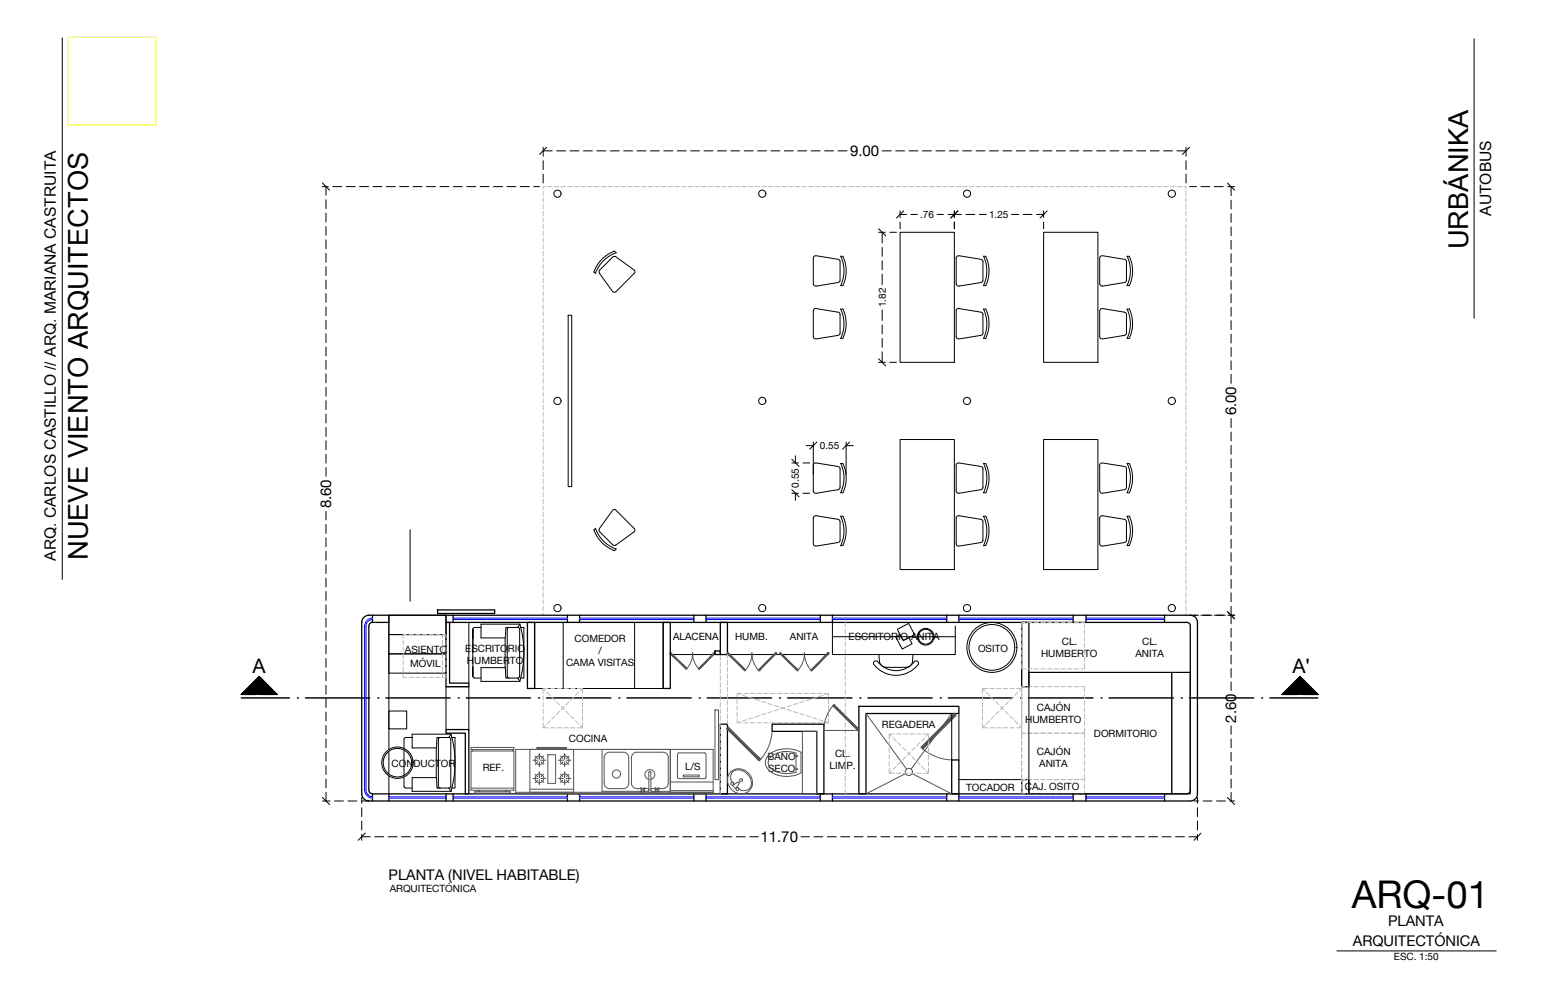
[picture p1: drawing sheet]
<svg xmlns="http://www.w3.org/2000/svg" width="432mm" height="279mm" viewBox="0 0 432 279" stroke-linecap="round" stroke-linejoin="round" font-family="sans-serif">
<g fill="none" stroke="#000" stroke-width=".28">
<path d="M166.3 76.1l.4 .5M167.8 76.4l3.7 5.1M167.9 75.6l3.7-3.7 .5-.1 5.5 3.8 .2 .6-.2 .3-5.1 5.2M167.9 75.6l-.1 .8M172.1 70.3l.4 .5a9.5 9.5 0 0 0-5.8 5.7M172.1 70.3a9.7 9.7 0 0 0-5.8 5.8M228.5 71.6l-.5 .1-.3 .5v7.3l.2 .3 .5 .3 6.6-1.2 .2-.4v-5.3M228.6 71.6l6.1 1M234.8 72.6l.5 .6M235.4 80h.6M235.4 79.9a9.5 9.5 0 0 0 0-8.2l.6 .1a9.5 9.5 0 0 1 0 8.2M252 65h15.2v36.4h-15.2z"/>
<path d="M268.5 71.6l-.5 .1-.2 .5 .1 7.6 .6 .3 6.2-1M268.5 71.6l6.2 1M274.8 72.6l.5 .6-.1 5.3-.5 .6M275.4 71.7l.6 .1a9.5 9.5 0 0 1 .1 8.2l-.7-.1a9.5 9.5 0 0 0 0-8.2zM292.2 65h15.2v36.4h-15.2zM308.7 71.6l-.5 .1-.3 .5 .1 7.3 .1 .3 .5 .3 6.6-1.2 .2-.4 .1-5.3-.5-.6M308.8 71.6l6.1 1M315.6 71.7a9.5 9.5 0 0 1 0 8.2l.6 .1a9.6 9.6 0 0 0 0-8.3h-.6M159.1 88.3h1v47.9h-1zM171.6 81.6l.4 .2 .5-.1M234.7 87.4l-6.2-1-.6 .2-.2 7.7 .3 .4 .5 .1M234.7 93.9l-6.1 1"/>
<path d="M234.7 87.4l.5 .6v5.2M235.3 93.2l-.5 .6M236 86.5h-.6M236 86.5a9.6 9.6 0 0 1 0 8.2h-.6a9.5 9.5 0 0 0 0-8.2M274.7 87.4l-6.2-1-.6 .2-.1 7.7 .2 .4 .5 .1M274.7 93.9l-6.2 1M274.7 87.4l.5 .6 .1 5.2-.5 .6M275.4 86.5h.6a9.5 9.5 0 0 1 0 8.2h-.6a9.5 9.5 0 0 0 0-8.2zM314.9 87.4l-6.1-1-.7 .2-.2 7.7 .3 .4 .5 .1M314.9 93.9l-6.1 1M314.9 87.4l.5 .6 .1 5.2-.5 .6M315.6 94.7a9.5 9.5 0 0 0 0-8.2h.6a9.5 9.5 0 0 1 0 8.2h-.6"/>
<path d="M225.7 124.8h2M227.7 123.7v13.8l.3 .5 .5 .1M228.5 129.6l-.5 .1-.3 .5M228.6 129.6l6.1 1M234.8 130.6l.5 .6M235.2 131.2v5.3l-.2 .4-6.4 1.2M235.4 138h.6M236 129.8l-.6-.1a9.5 9.5 0 0 1 0 8.2M236 129.7a9.7 9.7 0 0 1 0 8.3M236.9 123.7v9.2M236.9 124.8h2M252 123h15.2v36.5h-15.2z"/>
<path d="M268.5 129.6l-.5 .1-.2 .5v7.3l.2 .5 .5 .1M268.5 129.6l6.2 1M274.7 137.1l-6.2 1M274.8 130.6l.5 .6M275.2 131.2v5.3l-.5 .6M276 129.8l-.6-.1a9.5 9.5 0 0 1 0 8.2M276 129.7a9.7 9.7 0 0 1 .1 8.3h-.7M292.2 123h15.2v36.5h-15.2zM308.7 129.6l-.5 .1-.3 .5 .1 7.3 .2 .5 .6 .1M308.8 129.6l6.1 1M315 130.6l.5 .6M315.4 131.2v5.3l-.2 .4-6.4 1.2"/>
<path d="M315.6 129.7l.6 .1M315.6 129.7a9.5 9.5 0 0 1 0 8.2M316.2 129.7a9.7 9.7 0 0 1 0 8.3h-.6M167.8 148.1l.1 .7M171.5 143l-3.7 5M171.6 142.9l.4-.3 .5 .2 5.1 5.2M172.5 153.7l-.4 .5M172.5 153.7a9.5 9.5 0 0 1-5.8-5.8l-.4 .4a9.6 9.6 0 0 0 5.8 5.9M177.6 148l.2 .3-.2 .5-5.5 3.9-.5-.2-3.7-3.6M227.7 145v7.2l.3 .5 .5 .1M228.5 144.4l-.5 .1-.3 .5M228.6 144.4l6.4 1.1 .2 .5v5.3"/>
<path d="M234.7 151.9l-6.1 1M235.3 151.2l-.5 .6M236 144.5h-.6M236 144.5a9.6 9.6 0 0 1 0 8.2h-.6a9.5 9.5 0 0 0 0-8.2M267.8 145v7.2l.2 .5 .5 .1M268.5 144.4l6.2 1M268.5 144.4l-.5 .1-.2 .5M274.7 151.9l-6.2 1M274.7 145.4l.5 .6v5.3M275.3 151.2l-.5 .6M275.4 144.5a9.5 9.5 0 0 1 0 8.2h.6a9.5 9.5 0 0 0 .1-8.2h-.7M307.9 145v7.2l.3 .5 .5 .1"/>
<path d="M308.8 144.4l6.4 1.1 .2 .5v5.3M308.8 144.4l-.6 .1-.2 .5M314.9 151.9l-6.1 1M315.5 151.2l-.5 .6M315.6 144.5h.6a9.7 9.7 0 0 1 0 8.2l-.6 .1M315.6 144.5a9.5 9.5 0 0 1 0 8.2M108.9 174.3v35.6M131.3 174.3v16.9M132.4 176.1v13.3v-2.7M132.4 178.8v-2.7v6.6M134.7 175.7h-1.8l-.5 .4M141.8 175.7h3.3l.4 .4v13.3l-.4 .4"/>
<path d="M141.8 175.6l-.4 3M142.5 175.7l-.5 .4 .1 13.3 .4 .4M145.6 174.7l-.7 1M145.8 175.7h.9v14.1h-.9M157.7 174.3v18.5h28v-18.5h-36v18.5h8M177.7 174.3v18.5M233.1 174.3v8.9h34.4v-8M233.1 178.3h34.4M251.3 176.2l3.1-1.7 1.7 3.2-3.1 1.7zM252.1 177.7l-1.2 .7 1.7 3.3 2.8-1.5-.9-1.7M108.9 199.1h5v5h-5zM132.4 189.4l.5 .4"/>
<path d="M132.9 189.8h1.8M141.4 186.9l.4 2.9M141.8 189.8h3.2M144.9 189.8l.7 .9M145.6 190.7a29 29 0 0 0 0-16h-10.9v3.9h6.7v8.3h-6.7v3.9h10.9M187.7 183.2h12.5M203.7 183.2h28.4M245.7 185.2a.67 .67 0 0 0-.8-.1 .67 .67 0 0 0-.3 .8 7.8 7.8 0 0 0 12.6 0M245.7 185.1a6.7 6.7 0 0 0 10.7-.1 .67 .67 0 0 1 .8 .9M246.1 183.2a3.5 3.5 0 0 0 .8 3.1l1.2 .5M248.1 186.8h5.6M255.7 183.2a3.3 3.3 0 0 1-.7 3.1l-1.3 .5"/>
<path d="M288.1 188.2h40v34.1h-40zM288.1 188.2h45.2M328.1 188.2h5.2v34.1h-5.2zM108.9 210.3v6.5M108.9 217.2v5.1M113.1 217.5v2.7l.5 .4M113.1 210v7.1M115.4 206.5h-1.8l-.4 .2-.1 2.8M122.2 217.7l.2 2.9h3.4M122.2 209.4v8.3h-6.8v3.8h10.9M122.3 208.2l-.1 1.2M123.2 206.5l-.4 .4v13.3l.4 .4"/>
<path d="M125.8 206.5h-3.4l-.1 1.7M125.8 206.5l.4 .4v13.3l-.4 .4M126.3 205.5a29.1 29.1 0 0 1 0 16M126.3 205.5h-10.9v3.9h6.8M126.3 205.5l-.7 1M126.5 206.5h.9v14.1h-.9M268.5 218.3h17.6M113.6 220.6h1.8M125.6 220.6l.7 .9"/>
<circle cx="156.1" cy="54.2" r="1.01"/>
<circle cx="213.4" cy="54.2" r="1.01"/>
<circle cx="270.8" cy="54.2" r="1.01"/>
<circle cx="328.1" cy="54.2" r="1.01"/>
<circle cx="156.1" cy="112.2" r="1.01"/>
<circle cx="213.4" cy="112.2" r="1.01"/>
<circle cx="270.8" cy="112.2" r="1.01"/>
<circle cx="328.1" cy="112.2" r="1.01"/>
<circle cx="156.1" cy="170.2" r="1.01"/>
<circle cx="213.4" cy="170.2" r="1.01"/>
<circle cx="259.2" cy="178.3" r="2.06"/>
<circle cx="259.2" cy="178.3" r="2.34"/>
<circle cx="270.8" cy="170.2" r="1.01"/>
<circle cx="328.1" cy="170.2" r="1.01"/>
<circle cx="277.8" cy="181.2" r="7"/>
<circle cx="277.8" cy="181.2" r="6.4"/>
<circle cx="111.3" cy="213.5" r="4"/>
<circle cx="111.3" cy="213.5" r="4.4"/>
</g>
<g fill="none" stroke="#bababa" stroke-width=".28">
<path d="M152.1 53.5v1.2M152.1 55.4v1.2M152.1 57.2v1.3M152.1 59.1v1.3M152.7 52.2h-.6v.7M153.3 52.2h1.3M155.2 52.2h1.3M157.1 52.2h1.2M159 52.2h1.2M160.9 52.2h1.2M162.7 52.2h1.3M164.6 52.2h1.3"/>
<path d="M166.5 52.2h1.2M168.4 52.2h1.2M170.2 52.2h1.3M172.1 52.2h1.2M174 52.2h1.2M175.8 52.2h1.3M177.7 52.2h1.3M179.6 52.2h1.2M181.5 52.2h1.2M183.4 52.2h1.2M185.2 52.2h1.3M187.1 52.2h1.3"/>
<path d="M189 52.2h1.2M190.9 52.2h1.2M192.7 52.2h1.3M194.6 52.2h1.2M196.5 52.2h1.2M198.3 52.2h1.3M200.2 52.2h1.3M202.1 52.2h1.3M204 52.2h1.2M205.9 52.2h1.2M207.7 52.2h1.3M209.6 52.2h1.3"/>
<path d="M211.5 52.2h1.2M213.4 52.2h1.2M215.2 52.2h1.3M217.1 52.2h1.2M219 52.2h1.2M220.8 52.2h1.3M222.7 52.2h1.3M224.6 52.2h1.3M226.5 52.2h1.2M228.4 52.2h1.2M230.2 52.2h1.3M232.1 52.2h1.3"/>
<path d="M234 52.2h1.2M235.9 52.2h1.2M237.7 52.2h1.3M239.6 52.2h1.2M241.5 52.2h1.2M243.3 52.2h1.3M245.2 52.2h1.3M247.1 52.2h1.3M249 52.2h1.2M250.9 52.2h1.2M252.7 52.2h1.3M254.6 52.2h1.3"/>
<path d="M256.5 52.2h1.2M258.4 52.2h1.2M260.2 52.2h1.3M262.1 52.2h1.2M264 52.2h1.2M265.9 52.2h1.2M267.7 52.2h1.3M269.6 52.2h1.3M271.5 52.2h1.2M273.4 52.2h1.2M275.2 52.2h1.3M277.1 52.2h1.3"/>
<path d="M279 52.2h1.2M280.9 52.2h1.2M282.7 52.2h1.3M284.6 52.2h1.2M286.5 52.2h1.2M288.4 52.2h1.2M290.2 52.2h1.3M292.1 52.2h1.3M294 52.2h1.2M295.9 52.2h1.2M297.7 52.2h1.3M299.6 52.2h1.3"/>
<path d="M301.5 52.2h1.2M303.4 52.2h1.2M305.2 52.2h1.3M307.1 52.2h1.3M309 52.2h1.2M310.9 52.2h1.2M312.7 52.2h1.3M314.6 52.2h1.3M316.5 52.2h1.2M318.4 52.2h1.2M320.2 52.2h1.3M322.1 52.2h1.3"/>
<path d="M324 52.2h1.2M325.9 52.2h1.2M327.7 52.2h1.3M329.6 52.2h1.3M331.5 52.2h.6v.7M332.1 53.5v1.2M332.1 55.4v1.2M332.1 57.2v1.3M332.1 59.1v1.3M152.1 61v1.2M152.1 62.9v1.2M152.1 64.7v1.3"/>
<path d="M152.1 66.6v1.3M152.1 68.5v1.3M152.1 70.4v1.2M152.1 72.2v1.3M152.1 74.1v1.3M152.1 76v1.2M152.1 77.9v1.2M152.1 79.7v1.3M332.1 61v1.2M332.1 62.9v1.2M332.1 64.7v1.3M332.1 66.6v1.3"/>
<path d="M332.1 68.5v1.3M332.1 70.4v1.2M332.1 72.2v1.3M332.1 74.1v1.3M332.1 76v1.2M332.1 77.9v1.2M332.1 79.7v1.3M152.1 81.6v1.3M152.1 83.5v1.2M152.1 85.4v1.2M152.1 87.2v1.3M152.1 89.1v1.3"/>
<path d="M152.1 91v1.3M152.1 92.9v1.2M152.1 94.7v1.3M152.1 96.6v1.3M152.1 98.5v1.2M332.1 81.6v1.3M332.1 83.5v1.2M332.1 85.4v1.2M332.1 87.2v1.3M332.1 89.1v1.3M332.1 91v1.3M332.1 92.9v1.2"/>
<path d="M332.1 94.7v1.3M332.1 96.6v1.3M332.1 98.5v1.2M152.1 100.4v1.2M152.1 102.2v1.3M152.1 104.1v1.3M152.1 106v1.2M152.1 107.9v1.2M152.1 109.7v1.3M152.1 111.6v1.3M152.1 113.5v1.3M152.1 115.4v1.2"/>
<path d="M152.1 117.2v1.3M152.1 119.1v1.3M332.1 100.4v1.2M332.1 102.2v1.3M332.1 104.1v1.3M332.1 106v1.2M332.1 107.9v1.2M332.1 109.7v1.3M332.1 111.6v1.3M332.1 113.5v1.3M332.1 115.4v1.2M332.1 117.2v1.3"/>
<path d="M332.1 119.1v1.3M152.1 121v1.2M152.1 122.9v1.2M152.1 124.7v1.3M152.1 126.6v1.3M152.1 128.5v1.2M152.1 130.4v1.2M152.1 132.2v1.3M152.1 134.1v1.3M152.1 136v1.3M152.1 137.9v1.2M152.1 139.7v1.3"/>
<path d="M332.1 121v1.2M332.1 122.9v1.2M332.1 124.7v1.3M332.1 126.6v1.3M332.1 128.5v1.2M332.1 130.4v1.2M332.1 132.2v1.3M332.1 134.1v1.3M332.1 136v1.3M332.1 137.9v1.2M332.1 139.7v1.3M152.1 141.6v1.3"/>
<path d="M152.1 143.5v1.2M152.1 145.4v1.2M152.1 147.2v1.3M152.1 149.1v1.3M152.1 151v1.2M152.1 152.9v1.2M152.1 154.8v1.2M152.1 156.6v1.3M152.1 158.5v1.3M332.1 141.6v1.3M332.1 143.5v1.2M332.1 145.4v1.2"/>
<path d="M332.1 147.2v1.3M332.1 149.1v1.3M332.1 151v1.2M332.1 152.9v1.2M332.1 154.8v1.2M332.1 156.6v1.3M332.1 158.5v1.3M112.9 179.3v1.2M113.9 177.7h-1v1M114.5 177.7h1.3M116.4 177.7h1.2M118.3 177.7h1.2"/>
<path d="M120.2 177.7h1.2M122 177.7h1.3M123.9 178.7v-1h1v1M123.9 179.3v1.2M124.9 179.3v1.2M152.1 160.4v1.2M152.1 162.2v1.3M152.1 164.1v1.3M152.1 166v1.2M152.1 167.9v1.2M152.1 169.7v1.3M152.1 171.6v.6"/>
<path d="M201.7 174.3v1.1M201.7 176.1v1.2M201.7 177.9v1.3M201.7 179.8v1.3M236.7 174.3v1.1M236.7 176.1v1.2M236.7 177.9v1.3M236.7 179.8v1.3M286.1 176.4v1.2M286.1 178.3v1.2M287.1 174.3h-1v1.5M287.7 174.3h1.3"/>
<path d="M289.6 174.3h1.2M291.5 174.3h1.2M293.3 174.3h1.3M295.2 174.3h1.3M297.1 174.3h1.2M299 174.3h1.2M300.9 174.3h1.2M302.7 174.3h1v1.5M303.7 176.4v1.2M303.7 178.3v1.2M332.1 160.4v1.2M332.1 162.2v1.3"/>
<path d="M332.1 164.1v1.3M332.1 166v1.2M332.1 167.9v1.2M332.1 169.7v1.3M332.1 171.6v.6M112.9 188.6v1h1M112.9 181.2v1.2M112.9 183v1.3M112.9 184.9v1.2M112.9 186.8v1.2M114.5 189.6h1.3M116.4 189.6h1.2"/>
<path d="M118.3 189.6h1.2M120.2 189.6h1.2M122 189.6h1.3M123.9 188.6v1h1v-1M123.9 181.2v1.2M123.9 183v1.3M123.9 184.9v1.2M123.9 186.8v1.2M124.9 181.2v1.2M124.9 183v1.3M124.9 184.9v1.2M124.9 186.8v1.2"/>
<path d="M152.1 194.8v1.3M152.1 196.7v1.2M152.1 198.6v1.2M152.1 192.8l.6 .6M153.2 193.8l.9 .9M153.5 192.8h-1.4v1.4M154.2 192.8h1.2M154.5 195.2l.9 .8M155.8 196.5l.9 .9M156 192.8h1.3M156.7 199.1l-.9 .9M157.2 197.8l.8 .9"/>
<path d="M157.9 192.8h1.3M158 197.8l-.8 .9M158.5 199.1l.9 .9M159.4 196.5l-.9 .9M159.8 192.8h1.2M160.7 195.2l-.9 .8M161.7 192.8h1.4v1.4M162 193.8l-.9 .9M163.1 194.8v1.3M163.1 196.7v1.2M163.1 198.6v1.2M163.1 192.8l-.6 .6"/>
<path d="M201.7 181.7v1.2M201.7 183.6v1.2M201.7 185.4v1.3M201.7 187.3v1.3M201.7 189.2v1.2M201.7 191.1v1.2M201.7 192.9v1.3M201.7 194.8v1.3M201.7 196.7v1.2M201.7 198.6v1.2M203.7 183.2v1M203.7 184.9v1.2"/>
<path d="M203.7 186.7v1.3M203.7 188.6v1.3M203.7 190.5v1.3M203.7 192.4v1.2M203.7 194.3v1.2M203.7 196.1v1.3M203.7 198v1.2M203.7 199.9v1.2M206.4 195.8v1.2M206.4 197.6v1.3M206.4 199.5v1.3M206.4 194.1l.9 .3"/>
<path d="M207.6 194.1h-1.2v1M207.9 194.6l1.2 .4M208.3 194.1h1.2M209.7 195.2l1.2 .4M210.1 194.1h1.3M211.5 195.8l1.2 .4M212 194.1h1.3M213.2 196.3l1.2 .4M213.9 194.1h1.2M214.4 199.8l-1.2 .4M215 196.9l1.2 .4M215.8 194.1h1.2"/>
<path d="M216.2 199.2l-1.2 .4M216.8 197.5l1.2 .4M217.6 194.1h1.3M218 198.6l-1.2 .4M218.6 198.1l1.2 .3M219.5 194.1h1.3M219.8 198.1l-1.2 .3M220.4 198.6l1.2 .4M221.4 194.1h1.2M221.6 197.5l-1.2 .4M222.2 199.2l1.2 .4M223.3 194.1h1.2"/>
<path d="M223.4 196.9l-1.2 .4M224 199.8l1.2 .4M225.1 194.1h1.3M225.2 196.3l-1.2 .4M226.9 195.8l-1.1 .4M227 194.1h1.3M228.7 195.2l-1.2 .4M228.9 194.1h1.2M230.5 194.6l-1.2 .4M230.8 194.1h1.2v1M232 195.8v1.2M232 197.6v1.3"/>
<path d="M232 199.5v1.3M232 194.1l-.9 .3M236.7 181.7v1.2M236.7 183.6v1.2M236.7 185.4v1.3M236.7 187.3v1.3M236.7 189.2v1.2M236.7 191.1v1.2M236.7 192.9v1.3M236.7 194.8v1.3M236.7 196.7v1.2M236.7 198.6v1.2"/>
<path d="M275.1 194.8v1.3M275.1 196.7v1.2M275.1 198.6v1.2M275.1 192.8l.7 .6M276.2 193.8l.9 .9M276.5 192.8h-1.4v1.4M277.2 192.8h1.2M277.5 195.2l.9 .8M278.8 196.5l.9 .9M279.1 192.8h1.2M279.7 199.1l-.9 .9M280.2 197.8l.8 .9"/>
<path d="M280.9 192.8h1.3M281 197.8l-.8 .9M281.5 199.1l.9 .9M282.4 196.5l-.9 .9M282.8 192.8h1.2M283.7 195.2l-.9 .8M284.7 192.8h1.4v1.4M285 193.8l-.9 .9M286.1 185.7v1.5h1M286.1 180.1v1.3M286.1 182v1.2M286.1 183.9v1.2"/>
<path d="M286.1 192.2v1.5M286.1 194.3v1.8M286.1 196.2v1.7M286.1 198.1v1.7M286.1 199.9v1.8M286.1 192.8l-.6 .6M287.1 192.2h-1v1.5M287.7 187.2h1.3M287.7 192.2h1.3M289.6 187.2h1.2M289.6 192.2h1.2M291.5 187.2h1.2"/>
<path d="M291.5 192.2h1.2M293.3 187.2h1.3M293.3 192.2h1.3M295.2 187.2h1.3M295.2 192.2h1.3M297.1 187.2h1.2M297.1 192.2h1.2M299 187.2h1.2M299 192.2h1.2M300.9 187.2h1.2M300.9 192.2h1.2M302.7 192.2h1v1.5"/>
<path d="M303.7 185.7v1.5h-1M303.7 180.1v1.3M303.7 182v1.2M303.7 183.9v1.2M303.7 194.4v1.2M303.7 196.2v1.3M303.7 198.1v1.3M303.7 200v1.3M152.1 202.3v1.5h1.4M152.1 200.4v1.3M152.7 203.1l-.6 .7M154.1 201.8l-.9 .9"/>
<path d="M154.2 203.8h1.2M155.4 200.5l-.9 .8M156 203.8h1.3M157.9 203.8h1.3M159.8 203.8h1.2M159.8 200.5l.9 .8M161.1 201.8l.9 .9M161.7 203.8h1.4M162.5 203.1l.6 .7M163.1 200.4v1.3M163.1 202.3v1.5M201.7 200.4v1.3"/>
<path d="M201.7 202.3v1.3M201.7 204.2v1.2M201.7 206.1v1.2M201.7 207.9v1.3M201.7 209.8v1.3M201.7 211.7v1.2M201.7 213.6v1.2M201.7 215.4v1.3M201.7 217.3v1.3M201.7 219.2v1.2M203.7 201.7v1M206.4 201.4v1h1.2"/>
<path d="M207.3 202.1l-.9 .3M208.3 202.4h1.2M209.1 201.5l-1.2 .4M210.1 202.4h1.3M210.9 200.9l-1.2 .4M212 202.4h1.3M212.7 200.3l-1.2 .4M213.9 202.4h1.2M215.8 202.4h1.2M217.6 202.4h1.3M219.5 202.4h1.3M221.4 202.4h1.2"/>
<path d="M223.3 202.4h1.2M225.1 202.4h1.3M225.8 200.3l1.1 .4M227 202.4h1.3M227.5 200.9l1.2 .4M228.9 202.4h1.2M229.3 201.5l1.2 .4M230.8 202.4h1.2M231.1 202.1l.9 .3M232 201.4v1M236.7 200.4v1.3M236.7 202.3v1.3"/>
<path d="M236.7 204.2v1.2M236.7 206.1v1.2M236.7 207.9v1.3M236.7 209.8v1.3M236.7 211.7v1.2M236.7 213.6v1.2M236.7 215.4v1.3M236.7 217.3v1.3M236.7 219.2v1.2M249 215.1v1.4h1.4M249 207.6v1.2M249 209.4v1.3"/>
<path d="M249 211.3v1.3M249 213.2v1.2M249 205.5l.7 .6M249.7 215.9l-.7 .6M250.1 206.6l.9 .9M250.4 205.5h-1.4v1.4M251 214.5l-.9 .9M251.1 205.5h1.2M251.1 216.5h1.2M251.4 207.9l.9 .9M252.3 213.2l-.9 .9M252.7 209.2l.9 .9"/>
<path d="M252.9 205.5h1.3M252.9 216.5h1.3M253.6 211.9l-.9 .9M254.1 210.6l.8 .8M254.8 205.5h1.3M254.8 216.5h1.3M254.9 210.6l-.8 .8M255.4 211.9l.9 .9M256.3 209.2l-.9 .9M256.7 205.5h1.3M256.7 216.5h1.3M256.7 213.2l.9 .9"/>
<path d="M257.6 207.9l-.9 .9M258 214.5l.9 .9M258.6 205.5h1.4v1.4M258.6 216.5h1.4M258.9 206.6l-.9 .9M259.4 215.9l.6 .6M260 207.6v1.2M260 209.4v1.3M260 211.3v1.3M260 213.2v1.2M260 215.1v1.4M260 205.5l-.6 .6"/>
<path d="M275.1 202.3v1.5h1.4M275.1 200.4v1.3M275.8 203.1l-.7 .7M277.1 201.8l-.9 .9M277.2 203.8h1.2M278.4 200.5l-.9 .8M279.1 203.8h1.2M280.9 203.8h1.3M282.8 203.8h1.2M282.8 200.5l.9 .8M284.1 201.8l.9 .9M284.7 203.8h1.4"/>
<path d="M285.5 203.1l.6 .7M286.1 203.8v1.5h1h-1v1.4M286.1 216.8v1.5h1h-1v.7M286.1 201.8v3.1M286.1 205.6v1.2M286.1 207.4v1.3M286.1 209.3v1.3M286.1 211.1v1.3M286.1 213v1.3M286.1 214.9v1.3M286.1 216.8v1.5M286.1 219.6v1.3"/>
<path d="M287.7 205.3h1.3M287.7 218.3h1.3M289.6 205.3h1.2M289.6 218.3h1.2M291.5 205.3h1.2M291.5 218.3h1.2M293.3 205.3h1.3M293.3 218.3h1.3M295.2 205.3h1.3M295.2 218.3h1.3M297.1 205.3h1.2M297.1 218.3h1.2"/>
<path d="M299 205.3h1.2M299 218.3h1.2M300.9 205.3h1.2M300.9 218.3h1.2M302.7 218.3h1M303.7 203.8v1.5h-1h1v1.4M303.7 201.9v1.2M303.7 207.4v1.2M303.7 209.3v1.2M303.7 211.1v1.3M303.7 213v1.3M303.7 214.9v1.2"/>
<path d="M303.7 216.8v2.2M303.7 219.6v1.3M201.7 221.1v1.2M236.7 221.1v1.2M286.1 221.5v.8h1M287.7 222.3h1.3M289.6 222.3h1.2M291.5 222.3h1.2M293.3 222.3h1.3M295.2 222.3h1.3M297.1 222.3h1.2M299 222.3h1.2"/>
<path d="M300.9 222.3h1.2M303.7 221.5v.8h-1"/>
</g>
<g fill="none" stroke="#000" stroke-width=".28">
<path d="M90.3 52.2h1.6M91.3 52.2v2.5M91.3 55.9v2.5M91.3 59.7v2.5M93.2 52.2h2.5M96.9 52.2h2.6M100.7 52.2h2.5M104.5 52.2h2.4M108.2 52.2h2.5M111.9 52.2h2.5M115.7 52.2h2.5M119.4 52.2h2.6"/>
<path d="M123.2 52.2h2.5M127 52.2h2.4M130.7 52.2h2.5M134.4 52.2h2.5M138.2 52.2h2.5M142 52.2h2.5M145.7 52.2h2.5M149.5 52.2h1.6M152.1 41.2v2.5M152.1 45v2.5M152.1 48.7v2.5M152.1 42.2h2.5"/>
<path d="M155.9 42.2h2.5M159.6 42.2h2.5M163.4 42.2h2.5M167.1 42.2h2.5M170.9 42.2h2.5M174.6 42.2h2.5M178.4 42.2h2.5M182.1 42.2h2.5M185.9 42.2h2.5M189.6 42.2h2.5M193.4 42.2h2.5M197.1 42.2h2.5"/>
<path d="M200.9 42.2h2.5M204.6 42.2h2.5M208.4 42.2h2.5M212.1 42.2h2.5M215.9 42.2h2.5M219.6 42.2h2.5M223.4 42.2h2.5M227.1 42.2h2.6M230.9 42.2h2.5M234.6 42.2h2.6M247 42.2h2.6M250.8 42.2h2.5"/>
<path d="M252 59v1.9M254.6 42.2h2.5M258.3 42.2h2.5M262.1 42.2h2.5M265.8 42.2h2.5M267.2 59v1.9M269.6 42.2h2.5M273.3 42.2h2.5M277.1 42.2h2.5M280.8 42.2h2.5M284.6 42.2h2.5M288.3 42.2h2.5"/>
<path d="M292.1 42.2h2.5M292.2 59v1.9M295.8 42.2h2.5M299.6 42.2h2.5M303.3 42.2h2.5M307.1 42.2h2.5M310.8 42.2h2.5M314.6 42.2h2.5M318.3 42.2h2.5M322.1 42.2h2.5M325.8 42.2h2.5M329.6 42.2h2.5"/>
<path d="M332.1 41.2v2.5M332.1 45v2.5M332.1 48.7v2.5M333.1 52.2h1.9M336.3 52.2h2.5M340 52.2h2.6M343.8 52.2h1.9M344.7 52.2v2.6M344.7 56v2.5M344.7 59.8v2.5M91.3 63.4v2.5M91.3 67.1v2.6"/>
<path d="M91.3 70.9v2.5M91.3 74.7v2.5M91.3 78.4v2.5M246 65h1.9M247 65v3M247 69.3v2.5M247 73v2.5M247 76.8v2.9M249.2 65h1.8M252 62.2v1.8M252 60h1.8M255.1 60h1.8"/>
<path d="M262.4 60h1.8M265.5 60h3.7M267.2 62.2v1.8M270.5 60h2.5M274.2 60h2M283.3 60h2M286.5 60h2.5M290.3 60h1.9M292.2 62.2v1.8M344.7 63.5v2.5M344.7 67.3v2.5M344.7 71v2.5"/>
<path d="M344.7 74.8v2.5M344.7 78.5v2.5M91.3 82.2v2.5M91.3 85.9v2.5M91.3 89.7v2.5M91.3 93.4v2.5M91.3 97.2v2.5M247 86.8v2.9M247 91v2.5M247 94.7v2.5M247 98.5v2.9M344.7 82.3v2.5"/>
<path d="M344.7 86v2.5M344.7 89.8v2.5M344.7 93.5v2.5M344.7 97.3v2.5M91.3 100.9v2.5M91.3 104.7v2.5M91.3 108.4v2.5M91.3 112.2v2.5M91.3 115.9v2.5M91.3 119.7v2.5M246 101.4h1.9M249.2 101.4h1.8"/>
<path d="M344.7 101v2.5M344.7 104.8v2.5M344.7 117.2v2.5M91.3 123.4v2.5M91.3 127.2v2.5M91.3 130.9v2.4M221.7 129.6h1.9M221.7 138.1h1.9M222.7 127.6v2M222.7 138.1v2M224.9 129.6h1.8M224.9 138.1h1.8"/>
<path d="M344.7 121v2.5M344.7 124.7v2.5M344.7 128.4v2.6M344.7 132.2v2.5M344.7 136v2.5M344.7 139.7v2.5M91.3 143.2v2.4M91.3 146.8v2.5M91.3 150.6v2.5M91.3 154.3v2.5M91.3 158.1v2.5M344.7 143.5v2.5"/>
<path d="M344.7 147.2v2.5M344.7 150.9v2.6M344.7 154.7v2.5M344.7 158.5v2.5M91.3 161.8v2.5M91.3 165.6v2.5M91.3 169.3v2.5M91.3 173.1v2.5M91.3 176.8v2.5M333.1 172.2h2.6M336.3 172.2h3.1M340 172.2h3.1"/>
<path d="M343.8 172.2h1.9M344.7 162.2v2.5M344.7 166v2.5M344.7 169.7v5M344.7 175.9v2.5M344.7 179.6v2.5M91.3 180.6v2.5M91.3 184.3v2.5M91.3 188.1v2.5M91.3 191.8v2.5M91.3 195.6v2.5M91.3 199.3v2.5"/>
<path d="M344.7 183.4v2.5M344.7 187.1v2.5M344.7 190.9v2.4M91.3 203.1v2.5M91.3 206.8v2.5M91.3 210.6v2.5M91.3 214.3v2.5M91.3 218.1v2.5M344.7 203.2v2.4M344.7 206.8v2.5M344.7 210.6v2.5M344.7 214.3v2.6"/>
<path d="M344.7 218.1v2.5M90.3 224.2h2.1M91.3 221.8v2.4M93.7 224.2h2.5M97.4 224.2h2.5M101.2 224.2h2.1M101.3 223.3v1.6M101.3 226.1v2.5M101.3 229.9v2.5M101.3 233.6v1.7M101.3 234.3h2.4M104.9 234.3h2.5"/>
<path d="M108.7 234.3h2.5M112.4 234.3h2.5M116.2 234.3h2.5M119.9 234.3h2.5M123.7 234.3h2.5M127.4 234.3h2.5M131.2 234.3h2.5M134.9 234.3h2.5M138.7 234.3h2.5M142.4 234.3h2.5M146.2 234.3h2.5M149.9 234.3h2.5"/>
<path d="M153.7 234.3h2.5M157.4 234.3h2.5M161.2 234.3h2.5M164.9 234.3h2.5M168.7 234.3h2.5M172.4 234.3h2.5M176.2 234.3h2.5M179.9 234.3h2.5M183.7 234.3h2.5M187.4 234.3h2.5M191.2 234.3h2.5M194.9 234.3h2.5"/>
<path d="M198.7 234.3h2.5M202.4 234.3h2.5M206.2 234.3h2.5M209.9 234.3h2.4M224.3 234.3h2.4M227.9 234.3h2.5M231.7 234.3h2.5M235.4 234.3h2.5M239.2 234.3h2.5M242.9 234.3h2.5M246.7 234.3h2.5M250.4 234.3h2.5"/>
<path d="M254.2 234.3h2.5M257.9 234.3h2.5M261.7 234.3h2.5M265.4 234.3h2.5M269.2 234.3h2.5M272.9 234.3h2.5M276.7 234.3h2.5M280.4 234.3h2.5M284.2 234.3h2.5M287.9 234.3h2.5M291.7 234.3h2.5M295.4 234.3h2.5"/>
<path d="M299.2 234.3h2.5M302.9 234.3h2.5M306.7 234.3h2.5M310.4 234.3h2.5M314.2 234.3h2.5M317.9 234.3h2.5M321.7 234.3h2.5M325.4 234.3h2.5M329.2 234.3h2.5M332.9 234.3h2.4M334.3 224.2h1.4M335.3 223.3v1.6"/>
<path d="M335.3 226.1v2.5M335.3 229.9v2.5M335.3 233.6v1.7M336.9 224.2h2.5M340.6 224.2h2.5M344.4 224.2h1.3M344.7 221.9v2.3"/>
</g>
<!-- layer: 0 -->
<g fill="none" stroke="#000" stroke-width=".28">
<path d="M90.3 51.2l2 2M153.1 41.2l-2 2M253 59l-2 2M268.2 59l-2 2M293.2 59l-2 2M333.1 41.2l-2 2M343.7 51.2l2 2M246 64l2 2M246 100.4l2 2.1M221.7 128.6l2 2M221.7 137.1l2 2M228.7 123.7l-2 2.1"/>
<path d="M237.9 123.7l-2 2.1M343.7 171.2l2 2.1M90.3 223.3l2 1.9M102.3 233.2l-2 2.1M336.3 233.2l-2 2.1M343.7 223.3l2 1.9"/>
</g>
<g fill="none" stroke="#000" stroke-width=".4">
<path d="M67.6 195.4h13.4M71.8 194.4h-4.2l5-5 5 5h-4.3M85.5 195.4h18M108 195.4h18M130.5 195.4h18M153 195.4h18M175.5 195.4h18.1M198 195.4h18.1M220.5 195.4h18.1M243 195.4h18.1M265.5 195.4h18.1M288.1 195.4h18"/>
<path d="M310.6 195.4h18M333.1 195.4h18M355.6 195.4h13.4M363.3 194.4h-4.3l5-5 5 5h-4.2"/>
</g>
<g fill="#000">
<circle cx="72.6" cy="194.4" r=".2"/>
<circle cx="83.3" cy="195.4" r=".2"/>
<circle cx="105.8" cy="195.4" r=".2"/>
<circle cx="128.3" cy="195.4" r=".2"/>
<circle cx="150.8" cy="195.4" r=".2"/>
<circle cx="173.3" cy="195.4" r=".2"/>
<circle cx="195.8" cy="195.4" r=".2"/>
<circle cx="218.3" cy="195.4" r=".2"/>
<circle cx="240.8" cy="195.4" r=".2"/>
<circle cx="263.3" cy="195.4" r=".2"/>
<circle cx="285.8" cy="195.4" r=".2"/>
<circle cx="308.3" cy="195.4" r=".2"/>
<circle cx="330.8" cy="195.4" r=".2"/>
<circle cx="353.3" cy="195.4" r=".2"/>
<circle cx="364" cy="194.4" r=".2"/>
</g>
<path d="M72.6 189.4l5 5h-10zM364 189.4l5 5h-10z" fill="#000" stroke="#000" stroke-width=".28"/>
<g fill="none" stroke="#000" stroke-width=".36">
<path d="M103.3 172.2h230a2 2 0 0 1 2 2v48.1a2 2 0 0 1-2 1.9h-230M103.3 175.2v46M103.3 172.2a2 2 0 0 0-2 2v48.1a2 2 0 0 0 2 1.9M104.3 172.2v2.1M104.3 174.2a1.01 1.01 0 0 0-1 1M108.9 172.2v2.1h-4.6M122.5 170.8h16v1h-16zM124.9 174.3l207.4-.1a.97 .97 0 0 1 1 1v46a1.01 1.01 0 0 1-1 1l-228 .1M124.9 174.3h1v16.9h5.4v1h-6.4zM124.9 172.2v2.1M126.9 172.2v2.1M147.7 174.3h2v18.5h-2z"/>
<path d="M158.9 172.2v2.1M162.3 172.2v2.1M185.7 174.3h2v18.5h-2zM194.3 172.2v2.1M197.7 172.2v2.1M201.7 174.3h2v8.9h-2zM229.7 172.2v2.1M233.1 172.2v2.1M265.1 172.2v2.1M268.5 172.2v2.1M286.1 174.3h2v17.9h-2zM300.5 172.2v2.1"/>
<path d="M304.1 172.2v2.1M326.1 172.2v2.1M200.2 182.3h1.5v.9h-1.5zM240.5 197.7h28v2.1h-26v22.5h-2zM124.9 204.2h6.4v18.1h-1v-17h-5.4zM201.7 202.7h2v19.6h-2zM216.2 202.7h14.5v19.6h-2v-17.5h-12.5zM266.5 212.8h2v9.5h-2zM286.1 218.3h2v4h-2zM103.3 221.2a1.01 1.01 0 0 0 1 1M104.3 222.3v1.9M108.9 222.3v1.9"/>
<path d="M124.9 222.3v1.9M126.9 222.3v1.9M158.9 222.3v1.9M162.3 222.3v1.9M194.3 222.3v1.9M197.7 222.3v1.9M229.7 222.3v1.9M233.1 222.3v1.9M265.1 222.3v1.9M268.5 222.3v1.9M300.5 222.3v1.9M304.1 222.3v1.9"/>
<path d="M326.1 222.3v1.9"/>
</g>
<path d="M114.8 148.3v20M108.9 172.2h16v5.5h-16zM108.9 177.7h16v5.4h-16zM108.9 183.1h16v5.4h-16zM124.9 192.2h6.4v12h-6.4zM266.5 199.8v13M268.5 199.8v13" fill="none" stroke="#000" stroke-width=".28"/>
<g fill="#545454" stroke="#545454" stroke-width=".28">
<path d="M267.3 199.8l-8.9 9.9 9.3-9.4zM257.9 209.2l9.4-9.4-8.9 9.9z"/>
<path d="M200.1 182.6l-4.3 4.8 4.5-4.5zM195.6 187.2l4.5-4.6-4.3 4.8z"/>
<path d="M187.8 182.6l-.2 .3 4.7 4.3zM187.6 182.9l4.7 4.3-.2 .2z"/>
<path d="M218.3 182.9l5.2 4.7-5-5zM218.3 182.9l5.2 4.7-.2 .2z"/>
<path d="M232 182.6l-4.7 5.2 4.9-4.9zM232 182.6l-4.7 5.2-.3-.2z"/>
<path d="M233.2 197.6l7.1 7.1 .4-.4zM233.6 197.2l7.1 7.1-7.5-6.7z"/>
<path d="M217.3 182.6l-4.8 5.2 5-4.9zM212.3 187.6l5-5-4.8 5.2z"/>
<path d="M203.6 182.9l5.2 4.7-5-5zM203.6 182.9l5.2 4.7-.3 .2z"/>
<path d="M203.9 203.5l-.4 .5 9.5 8.6zM203.5 204l9.5 8.6-.5 .4z"/>
</g>
<path d="M193.9 182.7l.2 1.5 .4 1.3 1.2 1.8M194 182.7l-.2 1.5-.4 1.3-1.2 1.8M200.2 198.7h1v19.6h-1zM208.7 187.7a7.2 7.2 0 0 0 1.9-5 7.1 7.1 0 0 0 1.8 5M223.4 187.7a7.1 7.1 0 0 0 1.9-5 7.2 7.2 0 0 0 1.9 5M233.4 197.4a10.2 10.2 0 0 0-2.7 7.1M216.2 203.7a13 13 0 0 1-3.4 9.1M258.1 209.4a13.3 13.3 0 0 0 9.4 3.3" fill="none" stroke="#545454" stroke-width=".28"/>
<g fill="none" stroke="#545454" stroke-width=".28">
<path d="M242.5 199.8l11.4 15.5M266.5 199.8l-11.4 15.5M131.9 209.3h12v.6h-12zM131.9 210.3h12v10.9h-12zM132.3 209.9v.4M143.5 209.9v.4M148.4 209.8h12.2v12h-12.2zM149.3 217.9h1.4M149.3 212.8h1.4M149.8 216.8l.7 .6M149.8 211.7l.7 .7M150.4 209.3h8.2v.2h-8.2z"/>
<path d="M150.6 218.4l-.7 .7M150.6 213.4l-.7 .7M150.7 209.5v.3M150.9 209.5v.3M151 217.6v-1.5v1.5M151 212.5v-1.4v1.4M151 213.2v1.4M151 218.3v1.4M151.4 217.9h1.4M151.4 212.8h1.4M151.6 218.4l.7 .7M151.6 213.3l.7 .7"/>
<path d="M152.2 216.7l-.7 .7M152.2 211.6l-.7 .7M153.4 211.3h2.2v8h-2.2zM156.3 217.9h1.5M156.3 212.8h1.5M157 211.6l.6 .7M157 216.7l.6 .7M157.6 213.3l-.7 .7M157.6 218.4l-.7 .7M158.1 209.5v.3M158.1 212.5v-1.4v1.4M158.1 217.6v-1.5v1.5"/>
<path d="M158.1 213.2v1.4M158.1 218.3v1.4M158.3 209.5v.3M158.5 217.9h1.4M158.5 212.8h1.4M158.6 213.4l.7 .7M158.6 218.4l.7 .7M159.3 211.7l-.7 .7M159.3 216.8l-.7 .6M168.6 209.8v11.7h10.9M170.7 210.6h3.8a1.53 1.53 0 0 1 1.6 1.5v7.2a1.49 1.49 0 0 1-1.6 1.5h-3.8M170.7 210.6a1.53 1.53 0 0 0-1.5 1.5v7.2a1.53 1.53 0 0 0 1.5 1.5"/>
<path d="M181.7 218.2a1.39 1.39 0 0 1-.9-2.1 1.39 1.39 0 0 1 2.3 0 1.39 1.39 0 0 1-.8 2.1M187.7 209.8v12h12v-12h-55.3v12M187.7 218.9h12M189.9 210.9l7.6-.1 .2 .4-.1 6.6-.2 .2-7.5-.1-.2-.3v-6.5zM191.3 217h4.5v.5h-4.5zM205.2 219.9l.8 .9M205.3 219.8l1.5-.9 .3 .3-.9 1.4M210 217.8a3.4 3.4 0 0 0-4.8-1.7 2.13 2.13 0 0 0-.2 2.7l.7 .7M210 217.7a2.22 2.22 0 0 1 0 2.8 2.22 2.22 0 0 1-2.7 .6l-.9-.8M217.9 217.1l2.4 .3 2.4-.3M217.9 217.1a4 4 0 0 1-3.5-4.3 6.5 6.5 0 0 1 7.3-3.1l2.6 .9v5.8l-1.6 .7M218.1 216.3l2.2 .3 2.2-.3"/>
<path d="M222.9 216.2v-5.4a6.8 6.8 0 0 0-7.5 1.7 2.27 2.27 0 0 0 1.4 3.2l1.3 .6M222.9 215.2h.4v.2h-.4zM222.9 211.6h.4v.2h-.4M222.9 216.1l-.4 .2M224.7 204.8h4v17.5h-4zM230.7 204.5h9.8M253.6 216.6l-11.1 5.7M255.4 216.6l11.1 5.7M131.9 220.6h12M132.9 221.6h10v.4h-10zM133.9 221.2v.4M134.3 221.2v.4"/>
<path d="M141.5 221.2v.4M141.9 221.2v.4M144.4 221.8h55.3v.5h-55.3zM148.4 220.9h12.2M179.5 220.8a2.06 2.06 0 0 1-2.6-1.1l-.1-7.6a1.53 1.53 0 0 1 1.6-1.5h7.2a1.49 1.49 0 0 1 1.5 1.5v7.2a1.49 1.49 0 0 1-1.5 1.5h-1.1M179.5 220.5l.3 .4-.1 .1-.3-.3zM179.6 220.9v.6M179.7 220.8h.1M179.7 221.4l.1 .1-.3 .3-.1-.1zM179.7 220.8h.6M179.7 221.6h.6M180.2 221.5l.1-.1 .3 .3-.1 .1z"/>
<path d="M180.3 220.8h.1M180.4 220.9v.6M180.5 221.5h1.1M180.5 220.8h1.2M180.5 220.5l.1 .2-.3 .3-.1-.1zM181.7 221.2v-5l.3-.3 .3 .3v5M182.3 220.8h1.1M182.4 221.5h1.1M183.3 220.7l.1-.2 .4 .4-.1 .1zM183.3 221.7l.4-.3 .1 .1-.4 .3zM183.6 220.9v.6M183.7 220.8h.6"/>
<path d="M183.7 221.6h.6M183.7 220.8h.1M184.1 221.5l.1-.1 .4 .3-.1 .1zM184.2 220.8h.1M184.4 220.9v.6M184.4 221.5h3.3M184.5 220.5l.1 .2-.4 .3-.1-.1zM187.7 221.3h12M207.4 222.2a3.7 3.7 0 0 1-3.4-2.4 3.7 3.7 0 0 1 1.1-4.1 3.7 3.7 0 0 1 4.7 1 3.7 3.7 0 0 1-.2 4.9l-1.2 .6-1 .1"/>
<circle cx="151" cy="212.8" r="1.22"/>
<circle cx="151" cy="217.9" r="1.22"/>
<circle cx="158.1" cy="212.8" r="1.22"/>
<circle cx="158.1" cy="217.9" r="1.22"/>
<circle cx="172.6" cy="216.7" r="1.15"/>
<circle cx="205" cy="219.5" r=".41"/>
<circle cx="207.5" cy="218.4" r=".41"/>
<circle cx="254.5" cy="216.1" r="1.01"/>
<circle cx="182" cy="221.5" r=".41"/>
<circle cx="206.5" cy="220.9" r=".41"/>
</g>
<path d="M144.3 222.3h47" fill="none" stroke="#767676" stroke-width=".28"/>
<!-- layer: 0 -->
<g fill="none" stroke="#00f" stroke-width=".28">
<path d="M102.1 175.2v46M104.3 173.4a1.81 1.81 0 0 0-1.8 1.8v46a1.81 1.81 0 0 0 1.8 1.8M104.3 173a2.19 2.19 0 0 0-2.2 2.2M126.9 173.4h32M126.9 173h32M162.3 173.4h32M162.3 173h32M197.7 173.4h32M197.7 173h32M233.1 173.4h32M233.1 173h32M268.5 173.4h32"/>
<path d="M268.5 173h32M304.1 173.4h22M304.1 173h22M102.1 221.2a2.19 2.19 0 0 0 2.2 2.2M108.9 223.1h16M108.9 223.4h16M126.9 223.1h32M126.9 223.4h32M162.3 223.1h32M162.3 223.4h32M197.7 223.1h32M197.7 223.4h32"/>
<path d="M233.1 223.1h32M233.1 223.4h32M268.5 223.1h32M268.5 223.4h32M304.1 223.1h22M304.1 223.4h22"/>
</g>
<!-- layer: Mobiliario_General -->
<path d="M17.4 10.6v151.6M412.8 10.8v78.3M374.4 266.2h44.6" fill="none" stroke="#000" stroke-width=".28"/>
<path d="M19.1 10.4h24.6v24.6h-24.6z" fill="none" stroke="#ff0" stroke-width=".28"/>
<text font-size="10.7" x="378.5" y="254.2">ARQ-01</text>
<g font-size="7.7">
<text x="411.1" y="69.8" transform="rotate(-90 411.1 69.8)">URBÁNIKA</text>
<text x="24.6" y="156.8" transform="rotate(-90 24.6 156.8)">NUEVE VIENTO ARQUITECTOS</text>
</g>
<g font-size="5.6">
<text x="70.7" y="188.4">A</text>
<text x="361.9" y="188.4">A'</text>
</g>
<g font-size="4.4">
<text x="417.5" y="60.4" transform="rotate(-90 417.5 60.4)">AUTOBUS</text>
<text x="15.6" y="157" transform="rotate(-90 15.6 157)">ARQ. CARLOS CASTILLO // ARQ. MARIANA CASTRUITA</text>
</g>
<g font-size="4.2">
<text x="238" y="43.7">9.00</text>
<text x="346.2" y="116.3" transform="rotate(-90 346.2 116.3)">6.00</text>
<text x="92.8" y="142.3" transform="rotate(-90 92.8 142.3)">8.60</text>
<text x="346.2" y="202.3" transform="rotate(-90 346.2 202.3)">2.60</text>
<text x="213" y="235.7">11.70</text>
</g>
<g font-size="4.1">
<text x="108.8" y="246.5">PLANTA (NIVEL HABITABLE)</text>
<text x="388.7" y="259.1">PLANTA</text>
<text x="378.8" y="264.9">ARQUITECTÓNICA</text>
</g>
<g font-size="2.8">
<text x="257.6" y="61">.76</text>
<text x="277" y="61">1.25</text>
<text x="248" y="86" transform="rotate(-90 248 86)">1.82</text>
<text x="229.6" y="125.7">0.55</text>
<text x="223.7" y="136.6" transform="rotate(-90 223.7 136.6)">0.55</text>
<text x="160.9" y="179.8">COMEDOR</text>
<text x="188.5" y="179.2">ALACENA</text>
<text x="205.8" y="179.1">HUMB.</text>
<text x="221.2" y="179.2">ANITA</text>
<text x="237.6" y="179.2">ESCRITORIO ANITA</text>
<text x="113.4" y="182.9">ASIENTO</text>
<text x="130.3" y="182.5">ESCRITORIO</text>
<text x="130.8" y="185.9">HUMBERTO</text>
<text x="167.6" y="183.1">/</text>
<text x="273.9" y="182.6">OSITO</text>
<text x="291.5" y="184.1">HUMBERTO</text>
<text x="297.3" y="180.7">CL.</text>
<text x="317.9" y="183.8">ANITA</text>
<text x="319.8" y="180.5">CL.</text>
<text x="114.9" y="186.8">MÓVIL</text>
<text x="158.5" y="186.5">CAMA VISITAS</text>
<text x="247" y="203.7">REGADERA</text>
<text x="287.1" y="202.4">HUMBERTO</text>
<text x="290.4" y="199">CAJÓN</text>
<text x="159.3" y="207.7">COCINA</text>
<text x="306.3" y="206.2">DORMITORIO</text>
<text x="109.6" y="214.7">CONDUCTOR</text>
<text x="135.2" y="215.9">REF.</text>
<text x="191.9" y="215.4">L/S</text>
<text x="214.9" y="212.6">BAÑO</text>
<text x="232.3" y="215.3">LIMP.</text>
<text x="233.8" y="211.9">CL.</text>
<text x="290.4" y="211.3">CAJÓN</text>
<text x="291" y="214.6">ANITA</text>
<text x="215.1" y="216">SECO</text>
<text x="270.6" y="221.4">TOCADOR</text>
<text x="287" y="221.3">CAJ. OSITO</text>
<text x="109.1" y="249.7">ARQUITECTÓNICA</text>
<text x="390.3" y="268.6">ESC. 1:50</text>
</g>
</svg>
